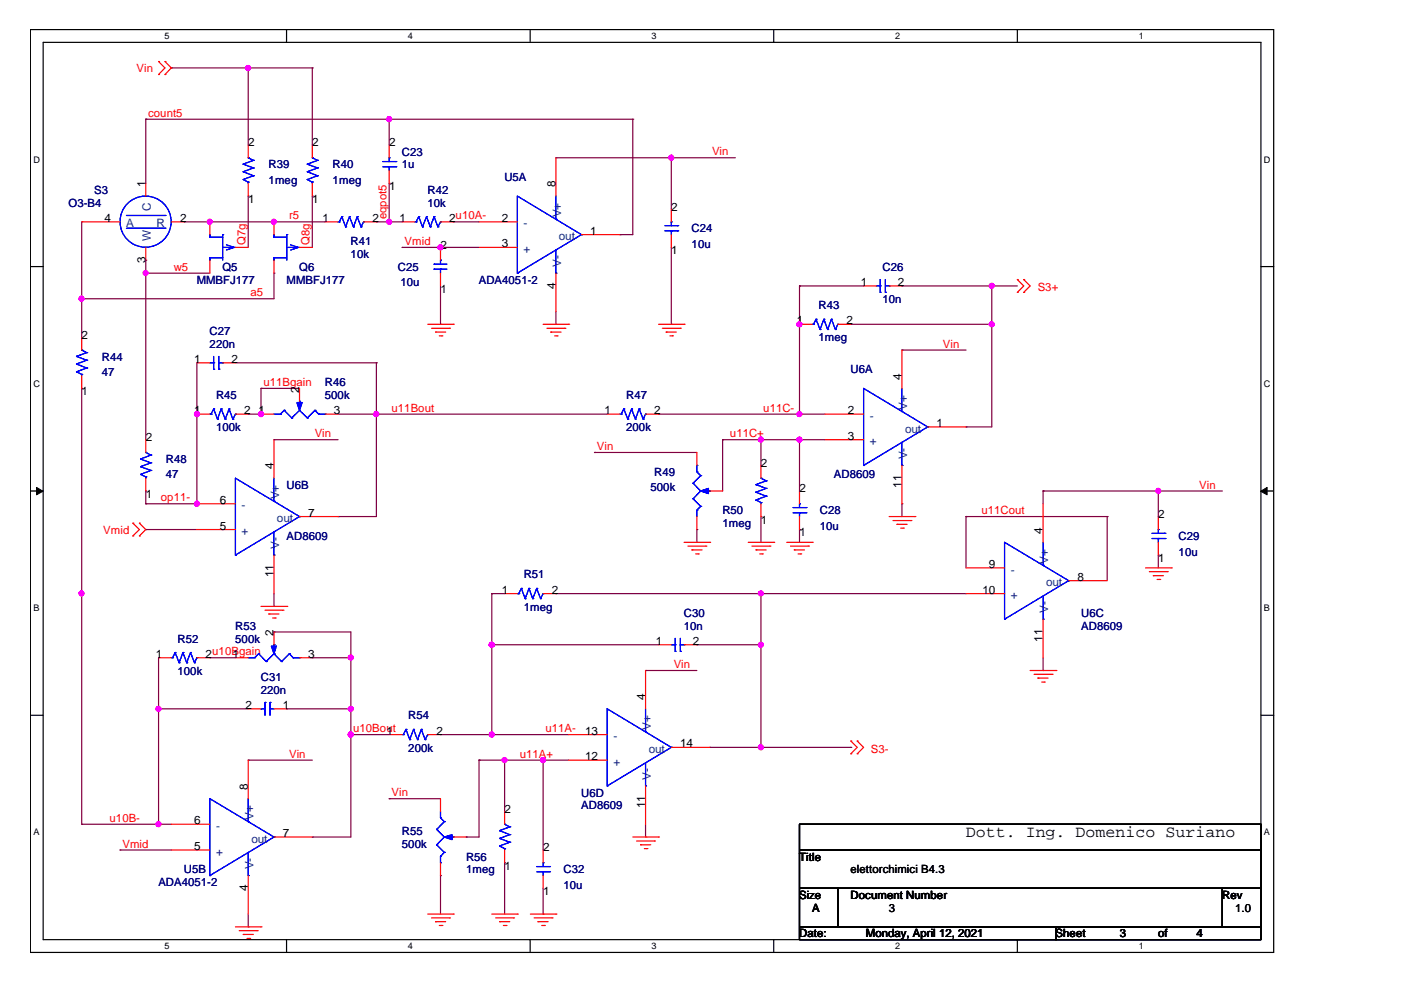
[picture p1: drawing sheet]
<svg xmlns="http://www.w3.org/2000/svg" width="297mm" height="210mm" viewBox="0 0 297 210" stroke-linecap="round" stroke-linejoin="round" font-family="sans-serif">
<path d="M6.4 6.3h263.7v195.6h-263.7zM9.2 9h258.1v190.2h-258.1z" fill="none" stroke="#000" stroke-width=".25"/>
<g fill="#fff">
<path d="M34.9 6.6h1v2.1h-1z"/>
<path d="M34.9 199.6h1v2.1h-1z"/>
</g>
<path d="M60.8 6.3v2.7M60.8 199.2v2.7" fill="none" stroke="#000" stroke-width=".25"/>
<g fill="#fff">
<path d="M86.5 6.6h1v2.1h-1z"/>
<path d="M86.5 199.6h1v2.1h-1z"/>
</g>
<path d="M112.4 6.3v2.7M112.4 199.2v2.7" fill="none" stroke="#000" stroke-width=".25"/>
<g fill="#fff">
<path d="M138.1 6.6h1.1v2.1h-1.1z"/>
<path d="M138.1 199.6h1.1v2.1h-1.1z"/>
</g>
<path d="M164 6.3v2.7M164 199.2v2.7" fill="none" stroke="#000" stroke-width=".25"/>
<g fill="#fff">
<path d="M189.8 6.6h1v2.1h-1z"/>
<path d="M189.8 199.6h1v2.1h-1z"/>
</g>
<path d="M215.7 6.3v2.7M215.7 199.2v2.7" fill="none" stroke="#000" stroke-width=".25"/>
<g fill="#fff">
<path d="M241.4 6.6h1.1v2.1h-1.1z"/>
<path d="M241.4 199.6h1.1v2.1h-1.1z"/>
<path d="M7.1 32.8h1.3v2.1h-1.3z"/>
<path d="M268 32.8h1.3v2.1h-1.3z"/>
<path d="M7.1 80.3h1.3v2.1h-1.3z"/>
<path d="M268 80.3h1.3v2.1h-1.3z"/>
</g>
<path d="M6.4 56.5h2.8M267.3 56.5h2.8" fill="none" stroke="#000" stroke-width=".25"/>
<g fill="#fff">
<path d="M7.1 127.9h1.2v2.1h-1.2z"/>
<path d="M268 127.9h1.2v2.1h-1.2z"/>
</g>
<path d="M6.4 104.1h2.8M267.3 104.1h2.8" fill="none" stroke="#000" stroke-width=".25"/>
<g fill="#000" stroke="#000" stroke-width=".21">
<path d="M7.7 103.3l1.4 .9-1.4 .7z" fill-rule="evenodd"/>
<path d="M267.3 104.2l1.3-.9v1.6z" fill-rule="evenodd"/>
</g>
<g fill="#fff">
<path d="M7.1 175.4h1.2v2.2h-1.2z"/>
<path d="M268 175.4h1.2v2.2h-1.2z"/>
</g>
<path d="M6.4 151.6h2.8M267.3 151.6h2.8M169.5 174.8h97.8v5.4h-97.8zM169.5 180.2h97.8v8.1h-97.8zM169.5 188.3h8.1v8.2h-8.1zM169.5 196.5h54.4v2.7h-54.4zM177.6 188.3h81.6v8.2h-81.6zM223.9 196.5h43.4v2.7h-43.4zM259.2 188.3h8.1v8.2h-8.1z" fill="none" stroke="#000" stroke-width=".25"/>
<g fill="none" stroke="#800040" stroke-width=".25">
<path d="M36.3 14.4h.1M36.3 14.4h29.9M52.6 14.4h.1M52.6 14.4v16.3M66.2 14.4h.1M66.2 14.4v16.3M30.9 25.3h.1M30.9 25.3v13.6M30.9 25.3h103.3M82.5 38.9h.1M82.5 25.3h.1M82.5 25.3v5.4"/>
<path d="M82.5 38.9v8.1M117.9 33.5h.1M117.9 33.5h38M134.2 25.3h.1M134.2 25.3v24.4h-2.7M142.3 33.5h.1M142.3 33.5v10.8M17.3 47h.1M17.3 47v24.5M30.9 55.2h.1M30.9 57.9h.1M30.9 55.2v38"/>
<path d="M30.9 57.9h13.6M39 47h.1M39 47h29.9M44.5 47h.1M52.6 41.6h.1M52.6 41.6v10.9M58.1 57.9h.1M58.1 47h.1M58.1 57.9v5.4h-40.8M66.2 41.6h.1M66.2 41.6v10.9M79.8 47h.1"/>
<path d="M79.8 47h5.5M82.5 47h.1M85.3 52.5h.1M85.3 52.5h16.3M93.4 52.5h.1M96.1 47h.1M96.1 47h5.5M131.5 49.7h.1M142.3 52.5v16.3M17.3 63.3h.1M41.7 76.9v29.9M49.9 76.9h29.9"/>
<path d="M79.8 76.9h.1M79.8 76.9v32.6h-8.1M93.4 68.8h.1M93.4 60.6v8.2M117.9 68.8h.1M117.9 66v2.8M142.3 68.8h.1M169.5 68.8h.1M169.5 60.6h.1M169.5 60.6h13.6M169.5 60.6v27.2M180.4 68.8h.1"/>
<path d="M180.4 68.8h29.9M191.2 74.2h.1M191.2 60.6h.1M191.2 60.6h24.5M191.2 74.2h13.6M210.3 60.6h.1M210.3 68.8h.1M210.3 60.6v29.9h-5.5M17.3 82.3h.1M17.3 82.3v92.5M41.7 87.8h.1M52.6 87.8h.1"/>
<path d="M52.6 87.8h2.7M55.3 82.3h.1M55.3 87.8h.1M55.3 82.3h8.2M55.3 82.3v5.5M58.1 93.2h.1M58.1 93.2h13.6M71.7 87.8h57M79.8 87.8h.1M126 95.9h.1M126 95.9h21.7M139.6 87.8h.1"/>
<path d="M139.6 87.8h35.3M153.2 93.2h.1M153.2 93.2h21.7M153.2 93.2v10.9M161.3 93.2h.1M161.3 93.2v5.5M169.5 93.2h.1M169.5 87.8h.1M169.5 93.2v10.9M204.8 90.5h.1M30.9 112.3h.1M30.9 104.1h.1"/>
<path d="M30.9 106.8h.1M30.9 112.3h10.8M30.9 104.1v2.7M30.9 106.8h10.8M41.7 106.8h.1M71.7 109.5h.1M147.7 112.3h.1M147.7 112.3v2.7M161.3 109.5h.1M161.3 109.5v5.5M169.5 112.3h.1M169.5 112.3v2.7"/>
<path d="M191.2 106.8h.1M191.2 106.8v2.7M204.8 109.5h.1M204.8 109.5h29.9M204.8 109.5v10.9M221.2 104.1h.1M221.2 104.1h38M221.2 104.1v2.7M234.7 109.5h.1M234.7 109.5v13.6M245.6 104.1h.1M245.6 117.7h.1"/>
<path d="M245.6 104.1v5.4M245.6 117.7v2.7M17.3 125.9h.1M33.6 139.5h.1M33.6 139.5v35.3M44.5 139.5h.1M44.5 139.5h5.4M58.1 134h.1M58.1 128.6h.1M58.1 134h16.3v43.5h-8.2M58.1 125.9v2.7M66.2 139.5h.1"/>
<path d="M66.2 139.5h8.2M74.4 139.5h.1M104.3 125.9h.1M104.3 136.7h.1M104.3 125.9h2.7M104.3 125.9v29.9M104.3 136.7h35.3M117.9 125.9h.1M117.9 125.9h86.9M147.7 136.7h.1M147.7 136.7h13.6M161.3 136.7h.1"/>
<path d="M161.3 125.9h.1M161.3 125.9v32.6M221.2 139.5v2.7M33.6 150.3h.1M33.6 150.3h19M60.8 150.3h.1M60.8 150.3h13.6M74.4 155.8h.1M74.4 155.8h8.1M93.4 155.8h.1M93.4 155.8h27.2M104.3 155.8h.1"/>
<path d="M136.9 142.2h.1M136.9 142.2h10.8M150.5 158.5h.1M150.5 158.5h29.9M180.4 158.5h.1M221.2 142.2h.1M17.3 174.8h.1M17.3 174.8h19M33.6 174.8h.1M52.6 161.2h.1M52.6 161.2h13.6M66.2 177.5h.1"/>
<path d="M82.5 169.3h.1M82.5 169.3h10.9M98.9 177.5h.1M101.6 161.2h.1M101.6 161.2v16.3h-2.7M101.6 161.2h19M107 161.2h.1M107 161.2v10.9M115.2 161.2h.1M115.2 161.2v19M136.9 177.5h.1M136.9 174.8v2.7"/>
<path d="M25.4 180.2h.1M25.4 180.2h10.9M52.6 196.5h.1M52.6 193.8v2.7M93.4 185.6h.1M93.4 185.6v8.2M107 182.9h.1M107 182.9v10.9M115.2 193.8h.1M115.2 188.3v5.5"/>
</g>
<g fill="#f0f" stroke="#f0f" stroke-width=".25">
<circle cx="41.7" cy="87.8" r=".52"/>
<circle cx="41.7" cy="106.8" r=".52"/>
<circle cx="55.3" cy="87.8" r=".52"/>
<circle cx="79.8" cy="87.8" r=".52"/>
<circle cx="33.6" cy="174.7" r=".52"/>
<circle cx="33.6" cy="150.3" r=".52"/>
<circle cx="161.3" cy="125.8" r=".52"/>
<circle cx="161.3" cy="158.4" r=".52"/>
<circle cx="161.3" cy="136.7" r=".52"/>
<circle cx="74.4" cy="150.3" r=".52"/>
<circle cx="74.4" cy="155.7" r=".52"/>
<circle cx="142.3" cy="33.4" r=".52"/>
<circle cx="93.4" cy="52.4" r=".52"/>
<circle cx="115.1" cy="161.2" r=".52"/>
<circle cx="30.9" cy="57.9" r=".51"/>
<circle cx="44.4" cy="47" r=".52"/>
<circle cx="17.3" cy="63.3" r=".52"/>
<circle cx="52.6" cy="14.4" r=".52"/>
<circle cx="104.3" cy="136.7" r=".52"/>
<circle cx="58" cy="47" r=".52"/>
<circle cx="104.3" cy="155.7" r=".52"/>
<circle cx="82.5" cy="47" r=".52"/>
<circle cx="82.5" cy="25.3" r=".52"/>
<circle cx="17.3" cy="125.8" r=".51"/>
<circle cx="74.4" cy="139.4" r=".52"/>
<circle cx="210.3" cy="60.6" r=".52"/>
<circle cx="161.3" cy="93.2" r=".52"/>
<circle cx="107" cy="161.2" r=".52"/>
<circle cx="169.5" cy="87.8" r=".52"/>
<circle cx="169.5" cy="68.8" r=".52"/>
<circle cx="210.3" cy="68.8" r=".52"/>
<circle cx="169.5" cy="93.2" r=".52"/>
<circle cx="245.6" cy="104.1" r=".52"/>
</g>
<g fill="none" stroke="#f00" stroke-width=".25">
<path d="M33.6 15.8h.1M33.6 13h.1M33.6 13l1.4 1.4-1.4 1.4M35 13h.1M35 15.8h.1M35 13l1.3 1.4-1.3 1.4M30.9 38.9v2.7M52.6 30.7v2.8M52.6 38.9v2.7M66.2 30.7v2.8M66.2 38.9v2.7M82.5 30.7v2.8"/>
<path d="M82.5 36.2v2.7M117.9 33.5v8.1M17.3 47h8.1M30.9 52.5v2.7M36.3 47h2.7M44.5 47v2.7M44.5 55.2v2.7M49.9 52.5h2.7M58.1 47v2.7M58.1 55.2v2.7M63.5 52.5h2.7M68.9 47h2.8"/>
<path d="M77.1 47h2.7M85.3 47h2.7M93.4 47h2.7M93.4 52.5v2.7M93.4 57.9v2.7M101.6 47h8.1M101.6 52.5h8.1M117.9 57.9v8.1M123.3 49.7h8.2M142.3 44.3v2.7M142.3 49.7v2.8M215.7 59.3h.1"/>
<path d="M215.7 59.3l1.3 1.3-1.3 1.4M217 59.3h.1M217 59.3l1.4 1.3-1.4 1.4M17.3 71.5v2.7M17.3 79.6v2.7M41.7 76.9h2.8M47.2 76.9h2.7M90.7 68.8h5.4M91.5 69.6h3.8M92.3 70.4h.1M92.3 70.4h2.2M93.1 71.2h.6"/>
<path d="M93.7 71.2h.1M95.3 69.6h.1M96.1 68.8h.1M115.2 68.8h5.4M116 69.6h3.8M116.8 70.4h.1M116.8 70.4h2.2M117.6 71.2h.5M118.1 71.2h.1M119.8 69.6h.1M120.6 68.8h.1M139.6 68.8h5.4"/>
<path d="M140.4 69.6h3.8M141.2 70.4h.1M141.2 70.4h2.2M142 71.2h.6M142.6 71.2h.1M144.2 69.6h.1M145 68.8h.1M169.5 68.8h2.7M177.6 68.8h2.8M183.1 60.6h2.7M188.5 60.6h2.7M191.2 74.2v8.1"/>
<path d="M215.7 62h.1M217 62h.1M30.9 93.2v2.7M41.7 87.8h2.8M49.9 87.8h2.7M55.3 87.8h2.8M58.1 93.2v8.2M63.5 82.3v2.8M68.9 87.8h2.8M128.7 87.8h2.8M136.9 87.8h2.7M147.7 95.9v2.8"/>
<path d="M161.3 98.7v2.7M174.9 87.8h8.2M174.9 93.2h8.2M191.2 98.7v8.1M196.7 90.5h8.1M28.2 113.6h.1M28.2 110.9h.1M28.2 110.9l1.4 1.4-1.4 1.3M29.6 110.9h.1M29.6 113.6h.1M29.6 110.9l1.3 1.4-1.3 1.3M30.9 101.4v2.7"/>
<path d="M41.7 106.8h8.2M41.7 112.3h8.2M58.1 117.7v8.2M63.5 109.5h8.2M145 115h5.5M145.8 115.8h3.9M146.7 116.6h.1M146.7 116.6h2.2M147.5 117.4h.5M147.7 109.5v2.8M148 117.4h.1M149.7 115.8h.1"/>
<path d="M150.5 115h.1M150.5 104.1h2.7M158.6 115h5.4M159.4 115.8h3.8M160.3 116.6h.1M160.3 116.6h2.1M161.1 117.4h.5M161.3 106.8v2.7M161.6 117.4h.1M163.2 115.8h.1M164 115h.1M166.8 115h5.4"/>
<path d="M167.6 115.8h3.8M168.4 116.6h.1M168.4 116.6h2.2M169.2 117.4h.6M169.5 104.1v2.7M169.5 109.5v2.8M169.8 117.4h.1M171.4 115.8h.1M172.2 115h.1M188.5 109.5h5.5M189.3 110.4h3.8M190.2 111.2h.1"/>
<path d="M190.2 111.2h2.1M191 112h.5M191.5 112h.1M193.1 110.4h.1M194 109.5h.1M221.2 106.8v8.2M245.6 109.5v2.8M245.6 115v2.7M33.6 139.5h2.7M41.7 139.5h2.8M49.9 139.5h2.7M55.3 128.6h5.5"/>
<path d="M56.2 129.4h3.8M57 130.2h.1M57 130.2h2.1M57.8 131h.5M58.1 134v2.7M58.3 131h.1M60 129.4h.1M60.8 128.6h.1M63.5 139.5h2.7M107 125.9h2.7M115.2 125.9h2.7M139.6 136.7h2.7"/>
<path d="M145 136.7h2.7M204.8 120.4h8.2M204.8 125.9h8.2M221.2 131.3v8.2M226.6 123.1h8.1M242.9 120.4h5.4M243.7 121.2h3.8M244.5 122.1h.1M244.5 122.1h2.2M245.3 122.9h.6M245.9 122.9h.1M247.5 121.2h.1"/>
<path d="M248.3 120.4h.1M52.6 150.3h2.7M58.1 150.3h2.7M82.5 155.8h2.8M90.7 155.8h2.7M120.6 155.8h8.1M136.9 142.2v8.1M142.3 158.5h8.2M180.4 157.1h.1M180.4 159.8h.1M180.4 157.1l1.3 1.4-1.3 1.3M181.7 157.1h.1"/>
<path d="M181.7 159.8h.1M181.7 157.1l1.4 1.4-1.4 1.3M218.4 142.2h5.5M219.3 143h3.8M220.1 143.8h.1M220.1 143.8h2.1M220.9 144.6h.5M221.4 144.6h.1M223.1 143h.1M223.9 142.2h.1M36.3 174.8h8.2M52.6 161.2v8.1"/>
<path d="M58.1 177.5h8.1M93.4 169.3v2.8M96.1 177.5h2.8M107 172.1v2.7M120.6 161.2h8.1M134.2 177.5h5.4M135 178.3h3.8M135.8 179.1h.1M135.8 179.1h2.2M136.6 179.9h.6M136.9 166.6v8.2M137.2 179.9h.1"/>
<path d="M138.8 178.3h.1M139.6 177.5h.1M36.3 180.2h8.2M49.9 196.5h5.4M50.7 197.3h3.8M51.6 198.1h.1M51.6 198.1h2.1M52.4 199h.5M52.6 185.6v8.2M52.9 199h.1M54.5 197.3h.1M55.3 196.5h.1"/>
<path d="M90.7 193.8h5.4M91.5 194.6h3.8M92.3 195.4h.1M92.3 195.4h2.2M93.1 196.2h.6M93.4 182.9v2.7M93.7 196.2h.1M95.3 194.6h.1M96.1 193.8h.1M104.3 193.8h5.4M105.1 194.6h3.8M105.9 195.4h.1"/>
<path d="M105.9 195.4h2.2M106.7 196.2h.6M107 180.2v2.7M107.3 196.2h.1M108.9 194.6h.1M109.7 193.8h.1M112.4 193.8h5.5M113.2 194.6h3.9M114.1 195.4h.1M114.1 195.4h2.1M114.9 196.2h.5M115.2 180.2v2.7"/>
<path d="M115.2 185.6v2.7M115.4 196.2h.1M117.1 194.6h.1M117.9 193.8h.1"/>
</g>
<g fill="none" stroke="#00f" stroke-width=".25">
<path d="M51.6 38.1h.1M51.6 36.4h.1M51.6 34.8h.1M51.6 38.1l1 .5M51.6 36.4l2.1 .9M51.6 34.8l2.1 .8M52.6 33.5h.1M52.6 38.6h.1M52.6 38.6v.3M52.6 33.5l1.1 .5M53.7 37.3h.1M53.7 35.6h.1"/>
<path d="M53.7 34h.1M53.7 37.3l-2.1 .8M53.7 35.6l-2.1 .8M53.7 34l-2.1 .8M65.2 38.1h.1M65.2 36.4h.1M65.2 34.8h.1M65.2 38.1l1 .5M65.2 36.4l2.1 .9M65.2 34.8l2.1 .8M66.2 33.5h.1M66.2 38.6h.1"/>
<path d="M66.2 33.5l1.1 .5M66.2 38.6v.3M67.3 37.3h.1M67.3 35.6h.1M67.3 34h.1M67.3 37.3l-2.1 .8M67.3 35.6l-2.1 .8M67.3 34l-2.1 .8M81.2 35.4h2.7M81.2 34.3h2.7M82.5 33.5h.1M82.5 35.4h.1"/>
<path d="M82.5 33.5v.8M82.5 35.4v.8M83.9 35.4h.1M83.9 34.3h.1M26.8 45.7h8.2M26.8 48.4h8.2M35 45.7h.1M35 48.4h.1M44.5 50.3h.1M44.5 54.7v.5v-.5M44.5 54.7h.1M44.5 49.7v.6v-.6"/>
<path d="M44.5 50.3h2.7M44.5 54.7h2.7M47.2 52.5h.1M47.2 49.7h.1M47.2 52.5h2.7M47.2 49.7v5.5M48 51.9l1.7 .6-1.7 .5M58.1 50.3h.1M58.1 54.7v.5v-.5M58.1 54.7h.1M58.1 49.7v.6v-.6M58.1 50.3h2.7"/>
<path d="M58.1 54.7h2.7M60.8 52.5h.1M60.8 49.7h.1M60.8 52.5h2.7M60.8 49.7v5.5M61.6 51.9l1.7 .6-1.7 .5M71.7 47h.2M71.9 47h.1M72.5 45.9h.1M72.5 45.9l-.6 1.1M72.5 45.9l.8 2.2M73.3 48.1h.1"/>
<path d="M74.1 45.9h.1M74.1 45.9l-.8 2.2M74.1 45.9l.8 2.2M74.9 48.1h.1M75.7 45.9h.1M75.7 45.9l-.8 2.2M75.7 45.9l.8 2.2M76.5 48.1h.1M77.1 47h.1M77.1 47l-.6 1.1M88 47h.2M88.2 47h.1"/>
<path d="M88.8 45.9h.1M88.8 45.9l-.6 1.1M88.8 45.9l.8 2.2M89.6 48.1h.1M90.4 45.9h.1M90.4 45.9l-.8 2.2M90.4 45.9l.8 2.2M91.2 48.1h.1M92 57.1h.1M92 56h.1M92 45.9h.1M92 57.1h2.7"/>
<path d="M92 56h2.7M92 45.9l-.8 2.2M92 45.9l.8 2.2M92.8 48.1h.1M93.4 55.2h.1M93.4 57.1h.1M93.4 47h.1M93.4 55.2v.8M93.4 57.1v.8M93.4 47l-.6 1.1M109.7 57.9h.1M117.9 46.5h.1"/>
<path d="M117.9 57.9h.1M117.9 41.6v4.9M117.9 53v4.9M123.3 49.7h.1M123.3 49.7l-13.6-8.1v16.3M123.3 49.7l-13.6 8.2M141 48.9h2.7M141 47.8h2.7M142.3 47h.1M142.3 48.9h.1M142.3 47v.8M142.3 48.9v.8"/>
<path d="M143.7 48.9h.1M143.7 47.8h.1M186.6 59.3v2.7M187.7 59.3v2.7M16.2 78.8h.1M16.2 77.2h.1M16.2 75.6h.1M16.2 78.8l1.1 .6M16.2 77.2l2.2 .8M16.2 75.6l2.2 .8M17.3 74.2h.1M17.3 79.4h.1"/>
<path d="M17.3 74.2l1.1 .6M17.3 79.4v.2M18.4 78h.1M18.4 76.4h.1M18.4 74.8h.1M18.4 78l-2.2 .8M18.4 76.4l-2.2 .8M18.4 74.8l-2.2 .8M44.5 76.9h.8M45.3 78.3h.1M45.3 76.9h.1M45.3 75.6v2.7"/>
<path d="M46.4 78.3h.1M46.4 75.6v2.7M46.4 76.9h.8M47.2 76.9h.1M172.2 68.8h.3M172.5 68.8h.1M173 67.7h.1M173 67.7l-.5 1.1M173 67.7l.9 2.2M173.9 69.9h.1M174.7 67.7h.1M174.7 67.7l-.8 2.2"/>
<path d="M174.7 67.7l.8 2.2M175.5 69.9h.1M176.3 67.7h.1M176.3 67.7l-.8 2.2M176.3 67.7l.8 2.2M177.1 69.9h.1M177.6 68.8h.1M177.6 68.8l-.5 1.1M185.8 60.6h.8M186.6 62h.1M186.6 60.6h.1M187.7 62h.1"/>
<path d="M187.7 60.6h.8M188.5 60.6h.1M29.8 98.9h.1M29.8 97.3h.1M29.8 98.9l2.2 .8M29.8 97.3l2.2 .8M30.9 95.9h.1M30.9 95.9l1.1 .6M32 99.7h.1M32 98.1h.1M32 96.5h.1M32 99.7l-2.2 .9"/>
<path d="M32 98.1l-2.2 .8M32 96.5l-2.2 .8M44.5 87.8h.3M44.8 87.8h.1M45.3 86.7h.1M45.3 86.7l-.5 1.1M45.3 86.7l.8 2.2M46.1 88.9h.1M46.9 86.7h.1M46.9 86.7l-.8 2.2M46.9 86.7l.9 2.2M47.8 88.9h.1"/>
<path d="M48.6 86.7h.1M48.6 86.7l-.8 2.2M48.6 86.7l.8 2.2M49.4 88.9h.1M49.9 87.8h.1M49.9 87.8l-.5 1.1M58.1 87.8h1.3M59.4 87.8h.1M60.2 87h.1M60.2 87l-.8 .8M60.2 87l1.7 1.6M61.9 88.6h.1"/>
<path d="M63.5 87h.1M63.5 85.1h.1M63.5 87l-1.6 1.6M63.5 87l1.7 1.6M63.5 85.1v.5M65.2 88.6h.1M66.8 87h.1M66.8 87l-1.6 1.6M66.8 87l.8 .8M67.6 87.8h.1M67.6 87.8h1.3M68.9 87.8h.1"/>
<path d="M131.5 87.8h.2M131.7 87.8h.1M132.3 86.7h.1M132.3 86.7l-.6 1.1M132.3 86.7l.8 2.2M133.1 88.9h.1M133.9 86.7h.1M133.9 86.7l-.8 2.2M133.9 86.7l.8 2.2M134.7 88.9h.1M135.5 86.7h.1M135.5 86.7l-.8 2.2"/>
<path d="M135.5 86.7l.9 2.2M136.4 88.9h.1M136.9 87.8h.1M136.9 87.8l-.5 1.1M147.7 98.7h.1M147.7 98.7v1.3M183.1 98.7h.1M191.2 87.3h.1M191.2 98.7h.1M191.2 82.3v5M191.2 93.8v4.9M196.7 90.5h.1"/>
<path d="M196.7 90.5l-13.6-8.2v16.4M196.7 90.5l-13.6 8.2M29.8 100.6h.1M29.8 100.6l1.1 .5M30.9 101.1h.1M30.9 101.1v.3M49.9 117.7h.1M58.1 106.3h.1M58.1 117.7h.1M58.1 101.4v4.9M58.1 112.8v4.9M63.5 109.5h.1"/>
<path d="M63.5 109.5l-13.6-8.1v16.3M63.5 109.5l-13.6 8.2M146.9 105.8h.1M146.9 102.5h.1M146.9 105.8l1.7 1.6M146.9 102.5l1.7 1.6M147.7 108.2h.1M147.7 100h.1M147.7 108.2v1.3M147.7 100l.9 .8M148.6 107.4h.1M148.6 104.1h.1"/>
<path d="M148.6 100.8h.1M148.6 107.4l-.9 .8M148.6 104.1l-1.7 1.7M148.6 100.8l-1.7 1.7M150 104.1h.5M150.5 104.1h.1M160.3 106h.1M160.3 104.4h.1M160.3 102.8h.1M160.3 106l1 .6M160.3 104.4l2.1 .8M160.3 102.8l2.1 .8"/>
<path d="M161.3 101.4h.1M161.3 106.6h.1M161.3 101.4l1.1 .5M161.3 106.6v.2M162.4 105.2h.1M162.4 103.6h.1M162.4 101.9h.1M162.4 105.2l-2.1 .8M162.4 103.6l-2.1 .8M162.4 101.9l-2.1 .9M168.2 108.7h2.7M168.2 107.6h2.7"/>
<path d="M169.5 106.8h.1M169.5 108.7h.1M169.5 106.8v.8M169.5 108.7v.8M170.9 108.7h.1M170.9 107.6h.1M221.2 119.9h.1M221.2 115v4.9M244.2 114.2h2.8M244.2 113.1h2.8M245.6 112.3h.1M245.6 114.2h.1"/>
<path d="M245.6 112.3v.8M245.6 114.2v.8M247 114.2h.1M247 113.1h.1M36.3 139.5h.3M36.6 139.5h.1M37.1 138.4h.1M37.1 138.4l-.5 1.1M37.1 138.4l.9 2.1M38.8 138.4h.1M38.8 138.4l-.8 2.1M38.8 138.4l.8 2.1"/>
<path d="M40.4 138.4h.1M40.4 138.4l-.8 2.1M40.4 138.4l.8 2.1M41.7 139.5h.1M41.7 139.5l-.5 1M52.6 139.5h1.4M54 139.5h.1M54.8 138.6h.1M54.8 138.6l-.8 .9M54.8 138.6l1.6 1.7M58.1 138.6h.1M58.1 136.7h.1"/>
<path d="M58.1 138.6l-1.7 1.7M58.1 138.6l1.6 1.7M58.1 136.7v.6M61.3 138.6h.1M61.3 138.6l-1.6 1.7M61.3 138.6l.9 .9M62.2 139.5h.1M62.2 139.5h1.3M63.5 139.5h.1M109.7 125.9h.3M110 125.9h.1M110.5 124.8h.1"/>
<path d="M110.5 124.8l-.5 1.1M110.5 124.8l.8 2.1M111.3 126.9h.1M112.1 124.8h.1M112.1 124.8l-.8 2.1M112.1 124.8l.9 2.1M113 126.9h.1M113.8 124.8h.1M113.8 124.8l-.8 2.1M113.8 124.8l.8 2.1M114.6 126.9h.1M115.2 125.9h.1"/>
<path d="M115.2 125.9l-.6 1M142.3 136.7h.8M143.1 138.1h.1M143.1 136.7h.1M143.1 135.3v2.8M144.2 138.1h.1M144.2 135.3v2.8M144.2 136.7h.8M145 136.7h.1M213 131.3h.1M221.2 131.3h.1M221.2 126.4v4.9"/>
<path d="M226.6 123.1h.1M226.6 123.1l-13.6-8.1v16.3M226.6 123.1l-13.6 8.2M38 140.5h.1M39.6 140.5h.1M41.2 140.5h.1M55.3 150.3h.1M55.3 150.3h.9M56.2 148.9h.1M56.2 148.9v2.8M56.4 140.3h.1M57.2 148.9h.1"/>
<path d="M57.2 150.3h.1M57.2 148.9v2.8M57.2 150.3h.9M59.7 140.3h.1M85.3 155.8h.2M85.5 155.8h.1M86.1 154.7h.1M86.1 154.7l-.6 1.1M86.1 154.7l.8 2.1M86.9 156.8h.1M87.7 154.7h.1M87.7 154.7l-.8 2.1"/>
<path d="M87.7 154.7l.8 2.1M88.5 156.8h.1M89.3 154.7h.1M89.3 154.7l-.8 2.1M89.3 154.7l.8 2.1M90.1 156.8h.1M90.7 155.8h.1M90.7 155.8l-.6 1M136.9 155.2h.1M136.9 150.3v4.9M142.3 158.5h.1M142.3 158.5l-13.6-8.2v16.3"/>
<path d="M142.3 158.5l-13.6 8.1M52.6 174.2h.1M52.6 169.3v4.9M58.1 177.5h.1M58.1 177.5l-13.6-8.2v16.3M58.1 177.5l-13.6 8.1M92.6 175.9h.1M92.6 179.1h.1M92.6 175.9l1.6 1.6M92.6 179.1l1.6 1.6M93.4 173.4h.1M93.4 172.1v1.3"/>
<path d="M93.4 173.4l.8 .8M94.2 174.2h.1M94.2 177.5h.1M94.2 174.2l-1.6 1.7M94.2 177.5l-1.6 1.6M95.6 177.5h.5M96.1 177.5h.1M105.9 179.4h.1M105.9 177.8h.1M105.9 176.1h.1M105.9 179.4l1.1 .5M105.9 177.8l2.2 .8"/>
<path d="M105.9 176.1l2.2 .9M107 174.8h.1M107 179.9h.1M107 174.8l1.1 .5M107 179.9v.3M108.1 178.6h.1M108.1 177h.1M108.1 175.3h.1M108.1 178.6l-2.2 .8M108.1 177l-2.2 .8M108.1 175.3l-2.2 .8M128.7 166.6h.1"/>
<path d="M136.9 166.6h.1M136.9 161.7v4.9M44.5 185.6h.1M52.6 185.6h.1M52.6 180.7v4.9M93.4 181.6h.1M93.4 182.9h.1M93.4 181.6v1.3M94.2 180.7h.1M94.2 180.7l-.8 .9M113.8 184.8h2.7M113.8 183.7h2.7"/>
<path d="M115.2 182.9h.1M115.2 184.8h.1M115.2 182.9v.8M115.2 184.8v.8M116.5 184.8h.1M116.5 183.7h.1"/>
<circle cx="30.9" cy="47" r="5.4"/>
</g>
<g fill="#00f" stroke="#00f" stroke-width=".25">
<path d="M57.5 137h1.1l-.5 1.6z" fill-rule="evenodd"/>
<path d="M57.5 137h1.1l-.5 1.6z" fill-rule="evenodd"/>
<path d="M94.2 177.5l1.6-.5v1z" fill-rule="evenodd"/>
<path d="M94.2 177.5l1.6-.5v1z" fill-rule="evenodd"/>
<path d="M148.6 104.1l1.6-.5v1.1z" fill-rule="evenodd"/>
<path d="M148.6 104.1l1.6-.5v1.1z" fill-rule="evenodd"/>
<path d="M63 85.4h1.1l-.6 1.6z" fill-rule="evenodd"/>
<path d="M63 85.4h1.1l-.6 1.6z" fill-rule="evenodd"/>
</g>
<text font-size="3.5" x="204.8" y="177.6">Dott. Ing. Domenico Suriano</text>
<g font-size="2.5">
<text x="52.6" y="31">2</text>
<text x="66.2" y="31">2</text>
<text x="82.5" y="31">2</text>
<text x="30.8" y="39.7" transform="rotate(-90 30.8 39.7)">1</text>
<text x="82.5" y="40.4">1</text>
<text x="117.8" y="39.7" transform="rotate(-90 117.8 39.7)">8</text>
<text x="22.1" y="47">4</text>
<text x="38.2" y="47">2</text>
<text x="52.6" y="43.1">1</text>
<text x="66.2" y="43.1">1</text>
<text x="68.4" y="47">1</text>
<text x="79" y="47">2</text>
<text x="84.7" y="47">1</text>
<text x="95.2" y="47">2u10A-</text>
<text x="106.4" y="47">2</text>
<text x="142.3" y="44.6">2</text>
<text x="93.4" y="52.8">2</text>
<text x="106.4" y="52.5">3</text>
<text x="125.1" y="49.8">1</text>
<text x="142.3" y="53.9">1</text>
<text x="30.8" y="55.8" transform="rotate(-90 30.8 55.8)">3</text>
<text x="93.4" y="62.1">1</text>
<text x="117.8" y="61.3" transform="rotate(-90 117.8 61.3)">4</text>
<text x="182.5" y="60.6">1</text>
<text x="190.4" y="60.6">2</text>
<text x="17.3" y="71.8">2</text>
<text x="168.9" y="68.8">1</text>
<text x="179.5" y="68.8">2</text>
<text x="41.2" y="76.9">1</text>
<text x="49.1" y="76.9">2</text>
<text x="17.3" y="83.8">1</text>
<text x="63.4" y="83.2" transform="rotate(-90 63.4 83.2)">2</text>
<text x="191.1" y="80.5" transform="rotate(-90 191.1 80.5)">4</text>
<text x="41.2" y="87.8">1</text>
<text x="51.8" y="87.8">2</text>
<text x="54.8" y="87.8">1</text>
<text x="70.8" y="87.8">3</text>
<text x="128.1" y="87.8">1</text>
<text x="138.7" y="87.8">2</text>
<text x="179.8" y="87.8">2</text>
<text x="30.9" y="93.5">2</text>
<text x="179.8" y="93.2">3</text>
<text x="198.5" y="90.5">1</text>
<text x="58" y="99.5" transform="rotate(-90 58 99.5)">4</text>
<text x="161.3" y="99">2</text>
<text x="30.9" y="105.6">1</text>
<text x="46.6" y="106.8">6</text>
<text x="169.5" y="104.4">2</text>
<text x="191.1" y="103.4" transform="rotate(-90 191.1 103.4)">11</text>
<text x="46.6" y="112.3">5</text>
<text x="65.4" y="109.5">7</text>
<text x="161.3" y="111">1</text>
<text x="169.5" y="113.7">1</text>
<text x="221.1" y="113.1" transform="rotate(-90 221.1 113.1)">4</text>
<text x="245.6" y="109.9">2</text>
<text x="245.6" y="119.2">1</text>
<text x="58" y="122.4" transform="rotate(-90 58 122.4)">11</text>
<text x="106.4" y="125.9">1</text>
<text x="117" y="125.9">2</text>
<text x="208.3" y="125.9">10</text>
<text x="209.7" y="120.4">9</text>
<text x="228.4" y="123.1">8</text>
<text x="58" y="134.8" transform="rotate(-90 58 134.8)">2</text>
<text x="139" y="136.7">1</text>
<text x="146.9" y="136.7">2</text>
<text x="221.1" y="136" transform="rotate(-90 221.1 136)">11</text>
<text x="33" y="139.5">1</text>
<text x="43.6" y="139.5">2u10Bgain</text>
<text x="49.3" y="139.5">1</text>
<text x="65.4" y="139.5">3</text>
<text x="136.8" y="148.4" transform="rotate(-90 136.8 148.4)">4</text>
<text x="52" y="150.3">2</text>
<text x="59.9" y="150.3">1</text>
<text x="82" y="155.8">1</text>
<text x="92.5" y="155.8">2</text>
<text x="124.1" y="155.8">13</text>
<text x="124.1" y="161.2">12</text>
<text x="144.2" y="158.5">14</text>
<text x="52.5" y="167.5" transform="rotate(-90 52.5 167.5)">8</text>
<text x="107" y="172.4">2</text>
<text x="136.8" y="171.4" transform="rotate(-90 136.8 171.4)">11</text>
<text x="41.2" y="174.8">6</text>
<text x="59.9" y="177.5">7</text>
<text x="41.2" y="180.2">5</text>
<text x="107" y="184.4">1</text>
<text x="115.1" y="180.5">2</text>
<text x="52.5" y="189" transform="rotate(-90 52.5 189)">4</text>
<text x="115.1" y="189.8">1</text>
</g>
<g font-size="2.5" fill="#004080">
<text x="32" y="44.8" transform="rotate(-90 32 44.8)">C</text>
<text x="119" y="46.1" transform="rotate(-90 119 46.1)">V+</text>
<text x="26.8" y="48.2">A</text>
<text x="32" y="51.2" transform="rotate(-90 32 51.2)">W</text>
<text x="33.1" y="48.2">R</text>
<text x="111" y="48.2">-</text>
<text x="111" y="53.7">+</text>
<text x="118.5" y="50.9">out</text>
<text x="119" y="56.6" transform="rotate(-90 119 56.6)">V-</text>
<text x="184.4" y="89">-</text>
<text x="192.3" y="86.8" transform="rotate(-90 192.3 86.8)">V+</text>
<text x="184.4" y="94.4">+</text>
<text x="191.9" y="91.7">out</text>
<text x="192.3" y="97.4" transform="rotate(-90 192.3 97.4)">V-</text>
<text x="59.2" y="105.9" transform="rotate(-90 59.2 105.9)">V+</text>
<text x="51.2" y="108">-</text>
<text x="51.2" y="113.5">+</text>
<text x="58.7" y="110.7">out</text>
<text x="59.2" y="116.4" transform="rotate(-90 59.2 116.4)">V-</text>
<text x="222.2" y="119.5" transform="rotate(-90 222.2 119.5)">V+</text>
<text x="214.3" y="121.6">-</text>
<text x="221.8" y="124.3">out</text>
<text x="214.3" y="127.1">+</text>
<text x="222.2" y="130" transform="rotate(-90 222.2 130)">V-</text>
<text x="138" y="154.8" transform="rotate(-90 138 154.8)">V+</text>
<text x="130" y="156.9">-</text>
<text x="137.5" y="159.7">out</text>
<text x="130" y="162.4">+</text>
<text x="138" y="165.3" transform="rotate(-90 138 165.3)">V-</text>
<text x="53.7" y="173.8" transform="rotate(-90 53.7 173.8)">V+</text>
<text x="45.8" y="176">-</text>
<text x="53.3" y="178.7">out</text>
<text x="45.8" y="181.4">+</text>
<text x="53.7" y="184.3" transform="rotate(-90 53.7 184.3)">V-</text>
</g>
<g font-size="2.4" fill="#f00">
<text x="29" y="15.3">Vin</text>
<text x="31.4" y="24.8">count5</text>
<text x="151" y="32.9">Vin</text>
<text x="61.3" y="46.5">r5</text>
<text x="81.9" y="46.5" transform="rotate(-90 81.9 46.5)">eqpot5</text>
<text x="52" y="52" transform="rotate(-90 52 52)">Q7g</text>
<text x="65.6" y="52" transform="rotate(-90 65.6 52)">Q8g</text>
<text x="85.8" y="52">Vmid</text>
<text x="36.8" y="57.4">w5</text>
<text x="53.1" y="62.8">a5</text>
<text x="220" y="61.8">S3+</text>
<text x="199.9" y="73.7">Vin</text>
<text x="55.8" y="81.8">u11Bgain</text>
<text x="83" y="87.3">u11Bout</text>
<text x="161.8" y="87.3">u11C-</text>
<text x="66.7" y="92.7">Vin</text>
<text x="126.5" y="95.4">Vin</text>
<text x="154.8" y="92.7">u11C+</text>
<text x="34.1" y="106.3">op11-</text>
<text x="254.3" y="103.6">Vin</text>
<text x="21.9" y="113.2">Vmid</text>
<text x="208.1" y="109">u11Cout</text>
<text x="142.8" y="141.7">Vin</text>
<text x="74.9" y="155.3">u10Bout</text>
<text x="115.7" y="155.3">u11A-</text>
<text x="61.3" y="160.7">Vin</text>
<text x="110.2" y="160.7">u11A+</text>
<text x="184.7" y="159.6">S3-</text>
<text x="83" y="168.8">Vin</text>
<text x="23.2" y="174.3">u10B-</text>
<text x="26" y="179.7">Vmid</text>
</g>
<g font-size="2.4" fill="#000080">
<text x="56.9" y="35.7">R39</text>
<text x="70.5" y="35.7">R40</text>
<text x="85.2" y="33">C23</text>
<text x="85.2" y="35.7">1u</text>
<text x="20" y="41.1">S3</text>
<text x="56.9" y="39">1meg</text>
<text x="70.5" y="39">1meg</text>
<text x="90.6" y="41.1">R42</text>
<text x="106.9" y="38.4">U5A</text>
<text x="14.5" y="43.8">O3-B4</text>
<text x="90.6" y="43.8">10k</text>
<text x="74.3" y="52">R41</text>
<text x="146.6" y="49.3">C24</text>
<text x="146.6" y="52.5">10u</text>
<text x="47.2" y="57.4">Q5</text>
<text x="63.5" y="57.4">Q6</text>
<text x="74.3" y="54.7">10k</text>
<text x="84.4" y="57.4">C25</text>
<text x="187.1" y="57.4">C26</text>
<text x="41.7" y="60.2">MMBFJ177</text>
<text x="60.7" y="60.2">MMBFJ177</text>
<text x="84.9" y="60.7">10u</text>
<text x="101.5" y="60.2">ADA4051-2</text>
<text x="173.5" y="65.6">R43</text>
<text x="187.1" y="64.2">10n</text>
<text x="44.4" y="71">C27</text>
<text x="21.6" y="76.5">R44</text>
<text x="44.4" y="73.8">220n</text>
<text x="173.5" y="72.4">1meg</text>
<text x="21.6" y="79.7">47</text>
<text x="68.9" y="81.9">R46</text>
<text x="180.3" y="79.2">U6A</text>
<text x="45.8" y="84.6">R45</text>
<text x="68.9" y="84.6">500k</text>
<text x="132.8" y="84.6">R47</text>
<text x="45.8" y="91.4">100k</text>
<text x="132.8" y="91.4">200k</text>
<text x="35.2" y="98.2">R48</text>
<text x="35.2" y="101.4">47</text>
<text x="138.7" y="100.9">R49</text>
<text x="176.8" y="101.4">AD8609</text>
<text x="60.7" y="103.6">U6B</text>
<text x="137.9" y="104.2">500k</text>
<text x="153.2" y="109.1">R50</text>
<text x="153.2" y="111.8">1meg</text>
<text x="173.8" y="109.1">C28</text>
<text x="173.8" y="112.3">10u</text>
<text x="60.7" y="114.5">AD8609</text>
<text x="249.9" y="114.5">C29</text>
<text x="249.9" y="117.8">10u</text>
<text x="111" y="122.7">R51</text>
<text x="111" y="129.5">1meg</text>
<text x="145" y="130.8">C30</text>
<text x="229.2" y="130.8">U6C</text>
<text x="37.6" y="136.2">R52</text>
<text x="49.9" y="133.5">R53</text>
<text x="49.9" y="136.2">500k</text>
<text x="145" y="133.5">10n</text>
<text x="229.2" y="133.5">AD8609</text>
<text x="37.6" y="143.1">100k</text>
<text x="55.3" y="144.4">C31</text>
<text x="55.3" y="147.1">220n</text>
<text x="86.6" y="152.5">R54</text>
<text x="86.6" y="159.4">200k</text>
<text x="123.2" y="168.9">U6D</text>
<text x="123.2" y="171.6">AD8609</text>
<text x="85.2" y="177">R55</text>
<text x="85.2" y="179.7">500k</text>
<text x="39" y="185.2">U5B</text>
<text x="98.8" y="182.5">R56</text>
<text x="98.8" y="185.2">1meg</text>
<text x="119.5" y="185.2">C32</text>
<text x="33.6" y="187.9">ADA4051-2</text>
<text x="119.5" y="188.4">10u</text>
</g>
<g font-size="2.4">
<text x="169.5" y="182.5">Title</text>
<text x="180.3" y="185.2">elettorchimici B4.3</text>
<text x="169.5" y="190.6">Size</text>
<text x="180.3" y="190.6">Document Number</text>
<text x="259.1" y="190.6">Rev</text>
<text x="172.2" y="193.3">A</text>
<text x="188.5" y="193.3">3</text>
<text x="261.9" y="193.3">1.0</text>
<text x="169.5" y="198.8">Date:</text>
<text x="183.6" y="198.8">Monday, April 12, 2021</text>
<text x="223.8" y="198.8">Sheet</text>
<text x="237.4" y="198.8">3</text>
<text x="245.5" y="198.8">of</text>
<text x="253.7" y="198.8">4</text>
</g>
<g font-size="1.9">
<text x="34.9" y="8.3">5</text>
<text x="86.5" y="8.3">4</text>
<text x="138.1" y="8.3">3</text>
<text x="189.8" y="8.3">2</text>
<text x="241.4" y="8.3">1</text>
<text x="7.1" y="34.5">D</text>
<text x="268" y="34.5">D</text>
<text x="7.1" y="82">C</text>
<text x="268" y="82">C</text>
<text x="7.1" y="129.6">B</text>
<text x="268" y="129.6">B</text>
<text x="7.1" y="177.1">A</text>
<text x="268" y="177.1">A</text>
<text x="34.9" y="201.3">5</text>
<text x="86.5" y="201.3">4</text>
<text x="138.1" y="201.3">3</text>
<text x="189.8" y="201.3">2</text>
<text x="241.4" y="201.3">1</text>
</g>
</svg>
